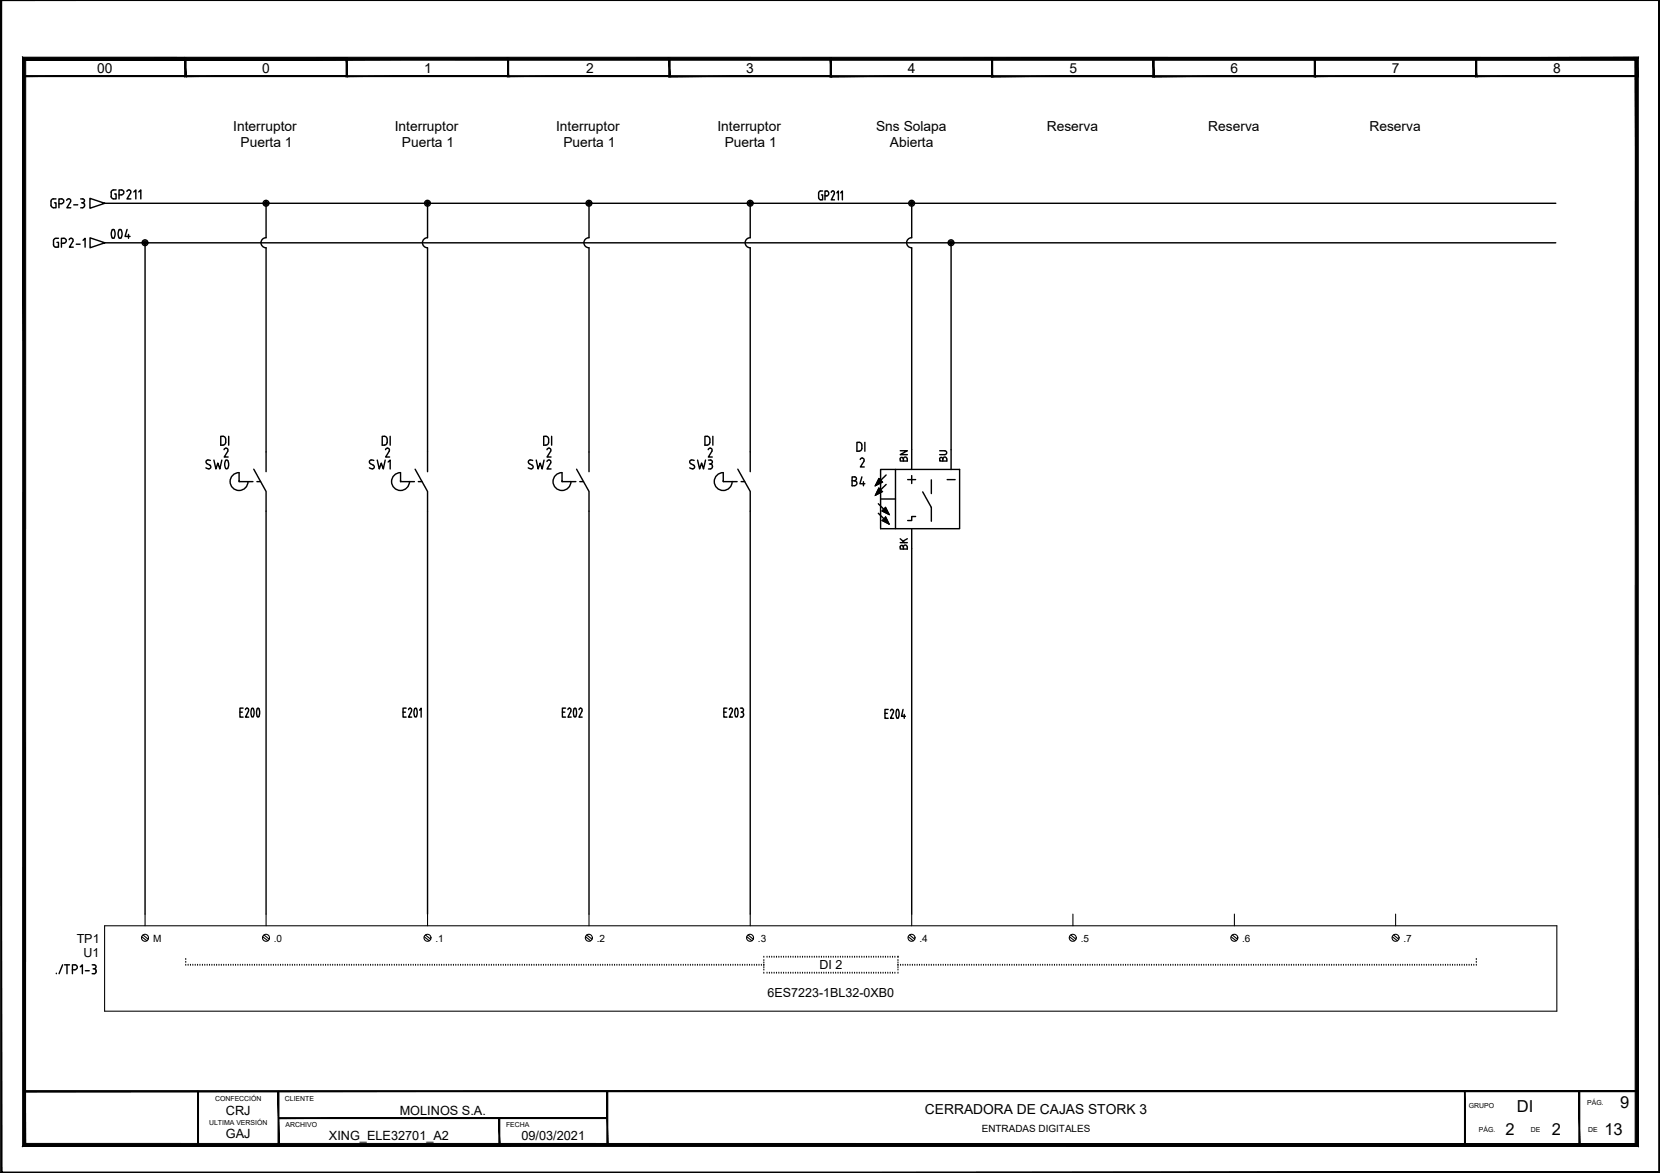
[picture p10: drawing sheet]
<svg xmlns="http://www.w3.org/2000/svg" width="297mm" height="210mm" viewBox="0 0 297 210" stroke-linecap="round" stroke-linejoin="round" font-family="sans-serif">
<g fill="#000" stroke="#000" stroke-width=".18">
<path d="M157.3 87.3l.6 .7-1.3 .6zM157.3 85.6l.6 .7-1.3 .6zM157.8 93.1l.7-.6 .6 1.3zM157.8 91.4l.7-.6 .6 1.3z"/>
<path d="M.2 -.1v.2l296.8-.2zM.2 .1l296.8-.2-.2 .2zM296.8 .1l.2 209.8v-210zM296.8 .1l.2 209.8-.2-.2zM.1 209.9h296.9l-.2-.2zM.1 209.9l.2-.2h296.5zM.1 0v209.9l.2-.2zM.1 0h.2v209.7z"/>
<path d="M4.2 13.7h29.1l-.2-.2zM4.4 13.5h28.7l-28.9 .2zM4.2 10.4v3.3l.2-.2zM4.2 10.4l.2 .2v2.9zM4.2 10.4l.2 .2 28.9-.2zM4.4 10.6l28.9-.2-.2 .2zM33.3 10.4l-.2 .2 .2 3.1zM33.1 10.6l.2 3.1-.2-.2z"/>
<path d="M33.1 13.7h29l-.1-.2zM33.2 13.5h28.8l-28.9 .2zM33.1 10.4v3.3l.1-.2zM33.1 10.4l.1 .2v2.9zM33.1 10.4l.1 .2 28.9-.2zM33.2 10.6l28.9-.2-.1 .2zM62.1 10.4l-.1 .2 .1 3.1zM62 10.6l.1 3.1-.1-.2z"/>
<path d="M62 13.7h29l-.1-.1zM62 13.7l.1-.1h28.8zM62 10.4v3.3l.1-.1zM62 10.4l.1 .2v3zM62 10.4l.1 .2 28.9-.2zM62.1 10.6l28.9-.2-.1 .2zM90.9 10.6l.1 3.1v-3.3zM90.9 10.6l.1 3.1-.1-.1z"/>
<path d="M90.8 13.7h29.1l-.2-.1zM90.8 13.7l.2-.1h28.7zM90.8 10.4v3.3l.2-.1zM90.8 10.4l.2 .2v3zM90.8 10.4l.2 .2 28.9-.2zM91 10.6l28.9-.2-.2 .2zM119.7 10.6l.2 3.1v-3.3zM119.7 10.6l.2 3.1-.2-.1z"/>
<path d="M119.7 13.7h29.1l-.2-.1zM119.7 13.7l.2-.1h28.7zM119.7 10.4v3.3l.2-.1zM119.7 10.4l.2 .2v3zM119.7 10.4l.2 .2 28.9-.2zM119.9 10.6l28.9-.2-.2 .2zM148.8 10.4l-.2 .2 .2 3.1zM148.6 10.6l.2 3.1-.2-.1z"/>
<path d="M148.6 13.7h29l-.2-.1zM148.6 13.7l.1-.1h28.7zM148.6 10.4v3.3l.1-.1zM148.6 10.4l.1 .2v3zM148.6 10.4l.1 .2 28.9-.2zM148.7 10.6l28.9-.2-.2 .2zM177.6 10.4l-.2 .2 .2 3.1zM177.4 10.6l.2 3.1-.2-.1z"/>
<path d="M177.4 13.7h29.1l-.2-.1zM177.4 13.7l.2-.1h28.7zM177.4 10.4v3.3l.2-.1zM177.4 10.4l.2 .2v3zM177.4 10.4l.2 .2 28.9-.2zM177.6 10.6l28.9-.2-.2 .2zM206.5 10.4l-.2 .2 .2 3.1zM206.3 10.6l.2 3.1-.2-.1z"/>
<path d="M206.3 13.7h29.1l-.2-.1zM206.3 13.7l.2-.1h28.7zM206.3 10.4v3.3l.2-.1zM206.3 10.4l.2 .2v3zM206.3 10.4l.2 .2 28.9-.2zM206.5 10.6l28.9-.2-.2 .2zM235.2 10.6l.2 3.1v-3.3zM235.2 10.6l.2 3.1-.2-.1z"/>
<path d="M235.2 13.7h29.1l-.2-.2zM235.2 13.7l.2-.2h28.7zM235.2 10.4v3.3l.2-.2zM235.2 10.4l.2 .2v2.9zM235.2 10.4l.2 .2 28.9-.2zM235.4 10.6l28.9-.2-.2 .2zM264.1 10.6l.2 3.1v-3.3zM264.1 10.6l.2 3.1-.2-.2z"/>
<path d="M264 13.7h29.1l-.2-.2zM264 13.7l.2-.2h28.7zM264 10.4v3.3l.2-.2zM264 10.4l.2 .2v2.9zM264 10.4l.2 .2 28.9-.2zM264.2 10.6l28.9-.2-.2 .2zM292.9 10.6l.2 3.1v-3.3zM292.9 10.6l.2 3.1-.2-.2z"/>
<path d="M4.3 195.2v.2l288.5-.2zM4.3 195.4l288.5-.2v.2z"/>
<path d="M49.8 200v.2l58.9-.2zM49.8 200.2l58.9-.2v.2z"/>
<path d="M4 205.1l288.6-.5h-288zM4 205.1l288.6-.5 .5 .6zM292.6 10.8v193.8l.5 .6zM292.6 10.8l.5-.5v194.9zM4.6 10.8h288l.5-.5zM4.1 10.2l289 .1-288.5 .5zM4.1 10.2l.5 194.4v-193.8zM4.1 10.2l.5 194.4-.6 .5z"/>
<path d="M35.4 195.3v9.6h.1zM35.4 195.3h.1v9.6z"/>
<path d="M49.7 195.3v9.6h.2zM49.7 195.3h.2v9.6z"/>
<path d="M89.3 200.1v4.8h.1zM89.3 200.1h.1v4.8z"/>
<path d="M108.6 195.3v9.6h.2zM108.6 195.3h.2v9.6z"/>
<path d="M262.1 195.3v9.6h.1zM262.1 195.3h.1v9.6z"/>
<path d="M282.5 195.3v9.6h.2zM282.5 195.3h.2v9.6z"/>
</g>
<g fill="none" stroke="#000" stroke-width=".19">
<path d="M.2 0h296.7v209.8h-296.7zM4.3 13.6h288.6v181.7l-288.6-.1zM18.7 165.7h259.9v15.2h-259.9zM25.4 167.6l.9 .8M25.6 167.3l.9 .8M26 163.6v2.1M33.2 171.7h.1M33.2 172.2h.1M33.2 172.7h.1M33.7 172.7h.1M34.1 172.7h.1M34.5 172.7h.1"/>
<path d="M34.9 172.7h.1M35.4 172.7h.1M35.8 172.7h.1M36.2 172.7h.1M36.6 172.7h.1M37.1 172.7h.1M37.5 172.7h.1M37.9 172.7h.1M38.3 172.7h.1M38.8 172.7h.1M39.2 172.7h.1M39.6 172.7h.1"/>
<path d="M40 172.7h.1M40.5 172.7h.1M40.9 172.7h.1M41.3 172.7h.1M41.7 172.7h.1M42.1 172.7h.1M42.6 172.7h.1M43 172.7h.1M43.4 172.7h.1M43.8 172.7h.1M44.3 172.7h.1M44.7 172.7h.1"/>
<path d="M45.1 172.7h.1M45.5 172.7h.1M46 172.7h.1M46.4 172.7h.1M46.8 172.7h.1M47 167.6l.9 .8M47.2 172.7h.1M47.3 167.3l.9 .8M47.6 163.6v2.1M47.7 172.7h.1M48.1 172.7h.1M48.5 172.7h.1"/>
<path d="M48.9 172.7h.1M49.3 172.7h.1M49.8 172.7h.1M50.2 172.7h.1M50.6 172.7h.1M51 172.7h.1M51.5 172.7h.1M51.9 172.7h.1M52.3 172.7h.1M52.7 172.7h.1M53.2 172.7h.1M53.6 172.7h.1"/>
<path d="M54 172.7h.1M54.4 172.7h.1M54.9 172.7h.1M55.3 172.7h.1M55.7 172.7h.1M56.1 172.7h.1M56.6 172.7h.1M57 172.7h.1M57.4 172.7h.1M57.8 172.7h.1M58.3 172.7h.1M58.7 172.7h.1"/>
<path d="M59.1 172.7h.1M59.5 172.7h.1M60 172.7h.1M60.4 172.7h.1M60.8 172.7h.1M61.2 172.7h.1M61.6 172.7h.1M62.1 172.7h.1M62.5 172.7h.1M62.9 172.7h.1M63.3 172.7h.1M63.8 172.7h.1"/>
<path d="M64.2 172.7h.1M64.6 172.7h.1M65 172.7h.1M65.5 172.7h.1M65.9 172.7h.1M66.3 172.7h.1M66.7 172.7h.1M67.1 172.7h.1M67.6 172.7h.1M68 172.7h.1M68.4 172.7h.1M68.8 172.7h.1"/>
<path d="M69.3 172.7h.1M69.7 172.7h.1M70.1 172.7h.1M70.6 172.7h.1M71 172.7h.1M71.4 172.7h.1M71.8 172.7h.1M72.2 172.7h.1M72.7 172.7h.1M73.1 172.7h.1M73.5 172.7h.1M73.9 172.7h.1"/>
<path d="M74.4 172.7h.1M74.8 172.7h.1M75.2 172.7h.1M75.6 172.7h.1M75.9 167.6l.9 .8M76.1 172.7h.1M76.1 167.3l1 .8M76.5 172.7h.1M76.5 163.6v2.1M76.9 172.7h.1M77.3 172.7h.1M77.8 172.7h.1"/>
<path d="M78.2 172.7h.1M78.6 172.7h.1M79 172.7h.1M79.4 172.7h.1M79.9 172.7h.1M80.3 172.7h.1M80.7 172.7h.1M81.1 172.7h.1M81.6 172.7h.1M82 172.7h.1M82.4 172.7h.1M82.8 172.7h.1"/>
<path d="M83.3 172.7h.1M83.7 172.7h.1M84.1 172.7h.1M84.5 172.7h.1M84.9 172.7h.1M85.4 172.7h.1M85.8 172.7h.1M86.2 172.7h.1M86.6 172.7h.1M87.1 172.7h.1M87.5 172.7h.1M87.9 172.7h.1"/>
<path d="M88.4 172.7h.1M88.8 172.7h.1M89.2 172.7h.1M89.6 172.7h.1M90.1 172.7h.1M90.5 172.7h.1M90.9 172.7h.1M91.3 172.7h.1M91.7 172.7h.1M92.2 172.7h.1M92.6 172.7h.1M93 172.7h.1"/>
<path d="M93.4 172.7h.1M93.9 172.7h.1M94.3 172.7h.1M94.7 172.7h.1M95.1 172.7h.1M95.6 172.7h.1M96 172.7h.1M96.4 172.7h.1M96.8 172.7h.1M97.2 172.7h.1M97.7 172.7h.1M98.1 172.7h.1"/>
<path d="M98.5 172.7h.1M98.9 172.7h.1M99.4 172.7h.1M99.8 172.7h.1M100.2 172.7h.1M100.6 172.7h.1M101.1 172.7h.1M101.5 172.7h.1M101.9 172.7h.1M102.3 172.7h.1M102.8 172.7h.1M103.2 172.7h.1"/>
<path d="M103.6 172.7h.1M104 172.7h.1M104.4 172.7h.1M104.8 167.6l.9 .8M104.9 172.7h.1M105 167.3l.9 .8M105.3 172.7h.1M105.4 163.6v2.1M105.7 172.7h.1M106.2 172.7h.1M106.6 172.7h.1M107 172.7h.1"/>
<path d="M107.4 172.7h.1M107.9 172.7h.1M108.3 172.7h.1M108.7 172.7h.1M109.1 172.7h.1M109.5 172.7h.1M110 172.7h.1M110.4 172.7h.1M110.8 172.7h.1M111.2 172.7h.1M111.7 172.7h.1M112.1 172.7h.1"/>
<path d="M112.5 172.7h.1M112.9 172.7h.1M113.4 172.7h.1M113.8 172.7h.1M114.2 172.7h.1M114.6 172.7h.1M115 172.7h.1M115.5 172.7h.1M115.9 172.7h.1M116.3 172.7h.1M116.7 172.7h.1M117.2 172.7h.1"/>
<path d="M117.6 172.7h.1M118 172.7h.1M118.4 172.7h.1M118.9 172.7h.1M119.3 172.7h.1M119.7 172.7h.1M120.1 172.7h.1M120.6 172.7h.1M121 172.7h.1M121.4 172.7h.1M121.8 172.7h.1M122.3 172.7h.1"/>
<path d="M122.7 172.7h.1M123.1 172.7h.1M123.5 172.7h.1M124 172.7h.1M124.4 172.7h.1M124.8 172.7h.1M125.2 172.7h.1M125.7 172.7h.1M126.1 172.7h.1M126.5 172.7h.1M126.9 172.7h.1M127.3 172.7h.1"/>
<path d="M127.8 172.7h.1M128.2 172.7h.1M128.6 172.7h.1M129 172.7h.1M129.5 172.7h.1M129.9 172.7h.1M130.3 172.7h.1M130.7 172.7h.1M131.2 172.7h.1M131.6 172.7h.1M132 172.7h.1M132.4 172.7h.1"/>
<path d="M132.8 172.7h.1M133.3 172.7h.1M133.6 167.6l1 .8M133.7 172.7h.1M133.9 167.3l.9 .8M134.1 172.7h.1M134.2 163.6v2.1M134.5 172.7h.1M135 172.7h.1M135.4 172.7h.1M135.8 172.7h.1M136.2 172.7h.1"/>
<path d="M136.7 172.7h.1M136.7 174.2h.1M136.7 173.6h.1M136.7 173.2h.1M136.7 172.3h.1M136.7 171.9h.1M136.7 171.3h.1M137.3 174.2h.1M137.3 171.3h.1M137.7 174.2h.1M137.7 171.3h.1M138.1 174.2h.1"/>
<path d="M138.1 171.3h.1M138.5 174.2h.1M138.5 171.3h.1M138.9 174.2h.1M138.9 171.3h.1M139.4 174.2h.1M139.4 171.3h.1M139.8 174.2h.1M139.8 171.3h.1M140.2 174.2h.1M140.2 171.3h.1M140.6 174.2h.1"/>
<path d="M140.6 171.3h.1M141.1 174.2h.1M141.1 171.3h.1M141.5 174.2h.1M141.5 171.3h.1M141.9 174.2h.1M141.9 171.3h.1M142.3 174.2h.1M142.3 171.3h.1M142.8 174.2h.1M142.8 171.3h.1M143.2 174.2h.1"/>
<path d="M143.2 171.3h.1M143.6 174.2h.1M143.6 171.3h.1M144 174.2h.1M144 171.3h.1M144.4 174.2h.1M144.4 171.3h.1M144.9 174.2h.1M144.9 171.3h.1M145.3 174.2h.1M145.3 171.3h.1M145.7 174.2h.1"/>
<path d="M145.7 171.3h.1M146.1 174.2h.1M146.1 171.3h.1M146.6 174.2h.1M146.6 171.3h.1M147 174.2h.1M147 171.3h.1M147.4 174.2h.1M147.4 171.3h.1M147.8 174.2h.1M147.8 171.3h.1M148.3 174.2h.1"/>
<path d="M148.3 171.3h.1M148.7 174.2h.1M148.7 171.3h.1M149.1 174.2h.1M149.1 171.3h.1M149.5 174.2h.1M149.5 171.3h.1M150 174.2h.1M150 171.3h.1M150.4 174.2h.1M150.4 171.3h.1M150.8 174.2h.1"/>
<path d="M150.8 171.3h.1M151.2 174.2h.1M151.2 171.3h.1M151.6 174.2h.1M151.6 171.3h.1M152.1 174.2h.1M152.1 171.3h.1M152.5 174.2h.1M152.5 171.3h.1M152.9 174.2h.1M152.9 171.3h.1M153.3 174.2h.1"/>
<path d="M153.3 171.3h.1M153.8 174.2h.1M153.8 171.3h.1M154.2 174.2h.1M154.2 171.3h.1M154.6 174.2h.1M154.6 171.3h.1M155.1 174.2h.1M155.1 171.3h.1M155.5 174.2h.1M155.5 171.3h.1M155.9 174.2h.1"/>
<path d="M155.9 171.3h.1M156.3 174.2h.1M156.3 171.3h.1M156.7 174.2h.1M156.7 171.3h.1M157.2 174.2h.1M157.2 171.3h.1M157.6 174.2h.1M157.6 171.3h.1M158 174.2h.1M158 171.3h.1M158.4 174.2h.1"/>
<path d="M158.4 171.3h.1M158.9 174.2h.1M158.9 171.3h.1M159.3 174.2h.1M159.3 171.3h.1M159.7 174.2h.1M159.7 171.3h.1M160.1 174.2h.1M160.1 171.3h.1M160.7 172.7h.1M160.7 171.3h.1M160.7 171.9h.1"/>
<path d="M160.7 172.3h.1M160.7 173.2h.1M160.7 173.6h.1M160.7 174.2h.1M161.1 172.7h.1M161.6 172.7h.1M162 172.7h.1M162.4 172.7h.1M162.5 167.6l.9 .8M162.8 167.3l.9 .8M162.8 172.7h.1M163.1 163.6v2.1"/>
<path d="M163.3 172.7h.1M163.7 172.7h.1M164.1 172.7h.1M164.5 172.7h.1M165 172.7h.1M165.4 172.7h.1M165.8 172.7h.1M166.2 172.7h.1M166.7 172.7h.1M167.1 172.7h.1M167.5 172.7h.1M167.9 172.7h.1"/>
<path d="M168.3 172.7h.1M168.8 172.7h.1M169.2 172.7h.1M169.6 172.7h.1M170 172.7h.1M170.5 172.7h.1M170.9 172.7h.1M171.3 172.7h.1M171.7 172.7h.1M172.2 172.7h.1M172.6 172.7h.1M173 172.7h.1"/>
<path d="M173.4 172.7h.1M173.9 172.7h.1M174.3 172.7h.1M174.7 172.7h.1M175.1 172.7h.1M175.6 172.7h.1M176 172.7h.1M176.4 172.7h.1M176.8 172.7h.1M177.3 172.7h.1M177.7 172.7h.1M178.1 172.7h.1"/>
<path d="M178.5 172.7h.1M179 172.7h.1M179.4 172.7h.1M179.8 172.7h.1M180.2 172.7h.1M180.6 172.7h.1M181.1 172.7h.1M181.5 172.7h.1M181.9 172.7h.1M182.3 172.7h.1M182.8 172.7h.1M183.2 172.7h.1"/>
<path d="M183.6 172.7h.1M184 172.7h.1M184.5 172.7h.1M184.9 172.7h.1M185.3 172.7h.1M185.7 172.7h.1M186.1 172.7h.1M186.6 172.7h.1M187 172.7h.1M187.4 172.7h.1M187.8 172.7h.1M188.3 172.7h.1"/>
<path d="M188.7 172.7h.1M189.1 172.7h.1M189.6 172.7h.1M190 172.7h.1M190.4 172.7h.1M190.8 172.7h.1M191.2 172.7h.1M191.4 167.6l.9 .8M191.6 167.3l.9 .8M191.7 172.7h.1M192 163.6v2.1M192.1 172.7h.1"/>
<path d="M192.5 172.7h.1M192.9 172.7h.1M193.4 172.7h.1M193.8 172.7h.1M194.2 172.7h.1M194.6 172.7h.1M195.1 172.7h.1M195.5 172.7h.1M195.9 172.7h.1M196.3 172.7h.1M196.8 172.7h.1M197.2 172.7h.1"/>
<path d="M197.6 172.7h.1M198 172.7h.1M198.4 172.7h.1M198.9 172.7h.1M199.3 172.7h.1M199.7 172.7h.1M200.1 172.7h.1M200.6 172.7h.1M201 172.7h.1M201.4 172.7h.1M201.8 172.7h.1M202.3 172.7h.1"/>
<path d="M202.7 172.7h.1M203.1 172.7h.1M203.5 172.7h.1M203.9 172.7h.1M204.4 172.7h.1M204.8 172.7h.1M205.2 172.7h.1M205.6 172.7h.1M206.1 172.7h.1M206.5 172.7h.1M206.9 172.7h.1M207.4 172.7h.1"/>
<path d="M207.8 172.7h.1M208.2 172.7h.1M208.6 172.7h.1M209 172.7h.1M209.5 172.7h.1M209.9 172.7h.1M210.3 172.7h.1M210.7 172.7h.1M211.2 172.7h.1M211.6 172.7h.1M212 172.7h.1M212.4 172.7h.1"/>
<path d="M212.9 172.7h.1M213.3 172.7h.1M213.7 172.7h.1M214.1 172.7h.1M214.6 172.7h.1M215 172.7h.1M215.4 172.7h.1M215.8 172.7h.1M216.2 172.7h.1M216.7 172.7h.1M217.1 172.7h.1M217.5 172.7h.1"/>
<path d="M217.9 172.7h.1M218.4 172.7h.1M218.8 172.7h.1M219.2 172.7h.1M219.6 172.7h.1M220.1 172.7h.1M220.3 167.6l.9 .8M220.5 172.7h.1M220.5 167.3l1 .8M220.9 163.6v2.1M220.9 172.7h.1M221.3 172.7h.1"/>
<path d="M221.7 172.7h.1M222.2 172.7h.1M222.6 172.7h.1M223 172.7h.1M223.4 172.7h.1M223.9 172.7h.1M224.3 172.7h.1M224.7 172.7h.1M225.2 172.7h.1M225.6 172.7h.1M226 172.7h.1M226.4 172.7h.1"/>
<path d="M226.9 172.7h.1M227.3 172.7h.1M227.7 172.7h.1M228.1 172.7h.1M228.5 172.7h.1M229 172.7h.1M229.4 172.7h.1M229.8 172.7h.1M230.2 172.7h.1M230.7 172.7h.1M231.1 172.7h.1M231.5 172.7h.1"/>
<path d="M231.9 172.7h.1M232.4 172.7h.1M232.8 172.7h.1M233.2 172.7h.1M233.6 172.7h.1M234 172.7h.1M234.5 172.7h.1M234.9 172.7h.1M235.3 172.7h.1M235.7 172.7h.1M236.2 172.7h.1M236.6 172.7h.1"/>
<path d="M237 172.7h.1M237.4 172.7h.1M237.9 172.7h.1M238.3 172.7h.1M238.7 172.7h.1M239.1 172.7h.1M239.6 172.7h.1M240 172.7h.1M240.4 172.7h.1M240.8 172.7h.1M241.3 172.7h.1M241.7 172.7h.1"/>
<path d="M242.1 172.7h.1M242.5 172.7h.1M243 172.7h.1M243.4 172.7h.1M243.8 172.7h.1M244.2 172.7h.1M244.7 172.7h.1M245.1 172.7h.1M245.5 172.7h.1M245.9 172.7h.1M246.3 172.7h.1M246.8 172.7h.1"/>
<path d="M247.2 172.7h.1M247.6 172.7h.1M248 172.7h.1M248.5 172.7h.1M248.9 172.7h.1M249.1 167.6l1 .8M249.3 172.7h.1M249.4 167.3l.9 .8M249.7 172.7h.1M249.7 163.6v2.1M250.2 172.7h.1M250.6 172.7h.1"/>
<path d="M251 172.7h.1M251.4 172.7h.1M251.8 172.7h.1M252.3 172.7h.1M252.7 172.7h.1M253.1 172.7h.1M253.5 172.7h.1M254 172.7h.1M254.4 172.7h.1M254.8 172.7h.1M255.2 172.7h.1M255.7 172.7h.1"/>
<path d="M256.1 172.7h.1M256.5 172.7h.1M256.9 172.7h.1M257.4 172.7h.1M257.8 172.7h.1M258.2 172.7h.1M258.6 172.7h.1M259.1 172.7h.1M259.5 172.7h.1M259.9 172.7h.1M260.3 172.7h.1M260.8 172.7h.1"/>
<path d="M261.2 172.7h.1M261.6 172.7h.1M262 172.7h.1M262.5 172.7h.1M262.9 172.7h.1M263.3 172.7h.1M263.7 172.7h.1M264.2 171.7h.1M264.2 172.2h.1M264.2 172.7h.1M4.3 195.3h31.1v9.6h-31.1z"/>
<circle cx="25.9" cy="167.8" r=".62"/>
<circle cx="47.6" cy="167.8" r=".62"/>
<circle cx="76.5" cy="167.8" r=".62"/>
<circle cx="105.4" cy="167.8" r=".62"/>
<circle cx="134.2" cy="167.8" r=".62"/>
<circle cx="163.1" cy="167.8" r=".62"/>
<circle cx="192" cy="167.8" r=".62"/>
<circle cx="220.9" cy="167.8" r=".62"/>
<circle cx="249.7" cy="167.8" r=".62"/>
</g>
<g fill="none" stroke="#000" stroke-width=".25">
<path d="M293 13.6v181.7M9.6 35.6h-.3a1.22 1.22 0 0 0-.1 1.3l.4 .3h.4v-.9h-.3M9.6 35.6h.4M10.5 36.5h.5M11 35.6a.43 .43 0 0 1 .4 .4 .43 .43 0 0 1-.4 .4M11 35.6h-.5v1.6M11.9 35.8a.36 .36 0 0 1 .5-.2 .36 .36 0 0 1 .2 .5M12.6 36.1l-.6 1.1h.7M13.2 36.7h.7M14.4 35.6h.4M14.6 36.3h.2M14.8 35.6a.35 .35 0 0 1 .3 .3 .35 .35 0 0 1-.3 .4"/>
<path d="M14.8 36.3a.44 .44 0 0 1 .3 .4 .44 .44 0 0 1-.3 .5h-.4M16.1 35.5l2.6 .9-2.6 .9zM18.7 36.4h259.7M19.9 35.1l.2 .4 .2 .1M19.9 34.4v.8M20.5 34.7h.3v.9h-.5M20.8 34h-.7l-.2 .4M21.3 34.9h.4M21.7 34.9a.43 .43 0 0 0 .5-.5 .43 .43 0 0 0-.5-.4h-.4v1.6M22.7 34.3a.36 .36 0 0 1 .5-.3 .36 .36 0 0 1 .2 .5M23.4 34.5l-.7 1.1h.7M23.9 34.3l.4-.3v1.6"/>
<path d="M24.8 34.3l.4-.3v1.6M47.6 36.4v6.1a.9 .9 0 0 0-.9 .9 .9 .9 0 0 0 .9 .9v40.1M76.5 36.4v6.1a.9 .9 0 0 0-.9 .9 .9 .9 0 0 0 .9 .9v40.1M105.4 36.4v6.1a.9 .9 0 0 0-.9 .9 .9 .9 0 0 0 .9 .9v40.1M134.2 36.4v6.1a.9 .9 0 0 0-.9 .9 .9 .9 0 0 0 .9 .9v40.1M147 34.9h.2v.9l-.5-.1-.2-.4M147.2 34.2h-.4l-.3 .2v.9M147.6 35h.4M148 34.2a.44 .44 0 0 1 .3 .4 .44 .44 0 0 1-.3 .4M148 34.2h-.4v1.6M148.7 34.4a.28 .28 0 0 1 .3-.2 .28 .28 0 0 1 .3 .1v.4M149.3 34.7l-.6 1.1h.6"/>
<path d="M149.7 34.5l.3-.3v1.6M150.4 34.5l.3-.3v1.6M163.1 36.4v6.1a.9 .9 0 0 0-.9 .9 .9 .9 0 0 0 .9 .9v36.2M10.5 42.6l-.7 .1a1.22 1.22 0 0 0-.2 1.3l.2 .2h.7v-.8h-.3M11 43.5h.4M11.4 42.6a.43 .43 0 0 1 .5 .5 .43 .43 0 0 1-.5 .4M11.4 42.6h-.4v1.6M12.4 42.9a.36 .36 0 0 1 .5-.2 .36 .36 0 0 1 .1 .5M13 43.2l-.6 1h.7M13.6 43.7h.7M18.8 43.4h259.6M26 43.4v120.2"/>
<path d="M170.2 43.7v36.8M45.4 84l2.2 3.9v75.7M73.3 86.2a1.59 1.59 0 0 1-1.6 1.6 1.59 1.59 0 0 1-1.6-1.6 1.59 1.59 0 0 1 1.6-1.6v1.6h2.5M74.3 84l2.2 3.9v75.7M74.9 86.2h.6M102.2 86.2a1.59 1.59 0 0 1-1.6 1.6 1.59 1.59 0 0 1-1.6-1.6 1.59 1.59 0 0 1 1.6-1.6v1.6h2.4M103.2 84l2.2 3.9v75.7M103.7 86.2h.7M131 86.2a1.59 1.59 0 0 1-1.6 1.6 1.59 1.59 0 0 1-1.6-1.6 1.59 1.59 0 0 1 1.6-1.6v1.6h2.5M132 84l2.2 3.9v75.7M132.6 86.2h.7M154.6 82.5l-.6 1.1h.7"/>
<path d="M157.2 91.9l.9 .9M157.2 90.1l.9 1M157.3 87.3l-.7 1.3 1.3-.6M157.3 85.6l.6 .7-1.3 .6zM157.6 84h14.1v10.6h-14.1zM157.6 89.3h2.6M157.8 91.4l.7-.6 .6 1.3zM158.5 92.5l.6 1.3-1.3-.7M158.6 86.7l-1 .9M158.6 85l-1 1M160.2 84v10.6M162.4 85.8h1.4"/>
<path d="M163.1 85.1v1.4M163.1 98.1v65.5M163.8 92.4h-.7v.7h-.7M165.1 88l1.6 2.8v2.5M166.7 85.9v2.4M169.5 85.8h1.4M42.9 127.4h.5M43.5 126.7h-.6v1.6h.6M43.9 127a.28 .28 0 0 1 .3-.3 .28 .28 0 0 1 .3 .2v.4l-.6 1h.6M45.1 126.7h.1a1.25 1.25 0 0 1 0 1.6l-.2-.1a1.67 1.67 0 0 1 .1-1.5zM46.1 126.7h.1a1.25 1.25 0 0 1 0 1.6l-.2-.1a1.67 1.67 0 0 1 .1-1.5zM72.1 127.4h.4"/>
<path d="M72.7 126.7h-.6v1.6h.6M73.1 127a.27 .27 0 0 1 .4-.2l.1 .5-.5 1h.6M74.2 126.8l.2-.1a1.25 1.25 0 0 1 0 1.6l-.2-.1a1.82 1.82 0 0 1 0-1.4zM75.1 127.1l.3-.4v1.6M100.6 127.4h.5M101.2 126.7h-.6v1.6h.6M101.6 127a.27 .27 0 0 1 .4-.2l.1 .5M102.2 127.3l-.6 1h.6M102.8 126.7h.1a1.25 1.25 0 0 1 0 1.6l-.2-.1a1.67 1.67 0 0 1 .1-1.5zM103.6 127a.27 .27 0 0 1 .4-.2l.1 .5-.5 1h.6M129.5 127.4h.4M130.1 126.7h-.6v1.6h.6"/>
<path d="M130.5 127a.27 .27 0 0 1 .4-.2l.1 .5-.5 1h.6M131.6 126.8a1.82 1.82 0 0 0 0 1.4M131.6 126.8l.2-.1a1.25 1.25 0 0 1 0 1.6l-.2-.1M132.5 126.7h.3a.36 .36 0 0 1 .2 .4 .36 .36 0 0 1-.2 .3M132.5 128.3h.3M132.6 127.4a.39 .39 0 0 1 .5 .6M133 128l-.2 .3M158.4 127.6h.4M158.9 127h-.5v1.5h.5M159.6 127a.36 .36 0 0 1 .3 .5l-.6 1h.6M159.6 126.9l-.3 .3M160.5 127l.1-.1a1.27 1.27 0 0 1 0 1.6 1.31 1.31 0 0 1-.1-1.5z"/>
<path d="M161.6 127l-.3 1.2h.7M161.8 127.8v.7M13.4 172.6a.43 .43 0 0 1 .4 .5 .43 .43 0 0 1-.4 .4M14.4 173l.3-.4v1.6M15.3 173.7h.7M16.5 172.6h.3a.35 .35 0 0 1 .4 .4 .35 .35 0 0 1-.4 .3M16.7 173.4h.2M16.8 173.3a.45 .45 0 0 1 .4 .5 .45 .45 0 0 1-.4 .4h-.3"/>
<circle cx="47.6" cy="36.4" r=".52"/>
<circle cx="47.6" cy="36.4" r=".31"/>
<circle cx="47.6" cy="36.4" r=".16"/>
<circle cx="76.5" cy="36.4" r=".52"/>
<circle cx="76.5" cy="36.4" r=".31"/>
<circle cx="76.5" cy="36.4" r=".16"/>
<circle cx="105.4" cy="36.4" r=".52"/>
<circle cx="105.4" cy="36.4" r=".31"/>
<circle cx="105.4" cy="36.4" r=".16"/>
<circle cx="134.2" cy="36.4" r=".52"/>
<circle cx="134.2" cy="36.4" r=".31"/>
<circle cx="134.2" cy="36.4" r=".16"/>
<circle cx="163.1" cy="36.4" r=".52"/>
<circle cx="163.1" cy="36.4" r=".31"/>
<circle cx="163.1" cy="36.4" r=".16"/>
<circle cx="170.2" cy="43.4" r=".52"/>
<circle cx="170.2" cy="43.4" r=".31"/>
<circle cx="170.2" cy="43.4" r=".16"/>
</g>
<text font-size="6.6" x="35.3" y="86.1">SW0</text>
<g font-size="6.2">
<text x="16.6" y="44.5">004</text>
<text x="64.2" y="86.1">SW1</text>
<text x="92.8" y="86.1">SW2</text>
<text x="121.7" y="86.1">SW3</text>
</g>
<text font-size="4.9" x="151.7" y="88.2">B4</text>
<g font-size="4.4">
<text x="38.5" y="80.8">DI</text>
<text x="70.9" y="80.8" transform="rotate(-90 70.9 80.8)">DI</text>
<text x="99.8" y="80.8" transform="rotate(-90 99.8 80.8)">DI</text>
<text x="128.8" y="80.8" transform="rotate(-90 128.8 80.8)">DI</text>
<text x="152.4" y="81.8">DI</text>
<text x="163.7" y="83.6" transform="rotate(-90 163.7 83.6)">BN</text>
<text x="170.7" y="83.6" transform="rotate(-90 170.7 83.6)">BU</text>
<text x="163.7" y="99.5" transform="rotate(-90 163.7 99.5)">BK</text>
</g>
<text font-size="4" x="12.3" y="175.3" transform="rotate(-90 12.3 175.3)">./</text>
<g font-size="3">
<text x="269.4" y="203.1">2</text>
<text x="271.4" y="199">DI</text>
<text x="277.7" y="203.1">2</text>
<text x="287.1" y="203.1">13</text>
<text x="289.9" y="198.3">9</text>
</g>
<g font-size="2.5">
<text x="17.4" y="13">00</text>
<text x="46.9" y="13">0</text>
<text x="75.9" y="13.1">1</text>
<text x="104.9" y="13.1">2</text>
<text x="133.5" y="13">3</text>
<text x="162.4" y="13.1">4</text>
<text x="191.4" y="13">5</text>
<text x="220.2" y="13">6</text>
<text x="249" y="13.1">7</text>
<text x="277.9" y="13">8</text>
<text x="41.7" y="23.4">Interruptor</text>
<text x="70.6" y="23.4">Interruptor</text>
<text x="99.5" y="23.4">Interruptor</text>
<text x="128.4" y="23.4">Interruptor</text>
<text x="156.8" y="23.4">Sns Solapa</text>
<text x="187.3" y="23.4">Reserva</text>
<text x="216.2" y="23.4">Reserva</text>
<text x="245.1" y="23.4">Reserva</text>
<text x="43" y="26.3">Puerta 1</text>
<text x="71.9" y="26.3">Puerta 1</text>
<text x="100.8" y="26.3">Puerta 1</text>
<text x="129.7" y="26.3">Puerta 1</text>
<text x="159.2" y="26.4">Abierta</text>
<text x="165.5" y="199.4">CERRADORA DE CAJAS STORK 3</text>
</g>
<g font-size="2.3">
<text x="40.4" y="199.5">CRJ</text>
<text x="40.4" y="203.7">GAJ</text>
<text x="58.9" y="203.9">XING_ELE32701_A2</text>
<text x="71.5" y="199.5">MOLINOS S.A.</text>
<text x="93.3" y="203.9">09/03/2021</text>
</g>
<g font-size="2.2">
<text x="13.7" y="168.7">TP1</text>
<text x="14.9" y="171.3">U1</text>
<text x="146.6" y="173.5">DI 2</text>
<text x="137.4" y="178.5">6ES7223-1BL32-0XB0</text>
</g>
<g font-size="1.8">
<text x="27.4" y="168.5">M</text>
<text x="49" y="168.5">.0</text>
<text x="77.9" y="168.5">.1</text>
<text x="106.8" y="168.5">.2</text>
<text x="135.6" y="168.5">.3</text>
<text x="164.5" y="168.5">.4</text>
<text x="193.4" y="168.5">.5</text>
<text x="222.3" y="168.5">.6</text>
<text x="251.1" y="168.5">.7</text>
<text x="175.7" y="202.5">ENTRADAS DIGITALES</text>
</g>
<g font-size="1.2">
<text x="38.5" y="197.1">CONFECCIÓN</text>
<text x="51" y="197.1">CLIENTE</text>
<text x="284" y="197.7">PÁG.</text>
<text x="37.4" y="201.4">ULTIMA VERSIÓN</text>
<text x="51.1" y="201.6">ARCHIVO</text>
<text x="90.6" y="201.6">FECHA</text>
<text x="262.8" y="198.2">GRUPO</text>
<text x="264.6" y="202.5">PÁG.</text>
<text x="273.9" y="202.5">DE</text>
<text x="284.2" y="202.5">DE</text>
</g>
</svg>
